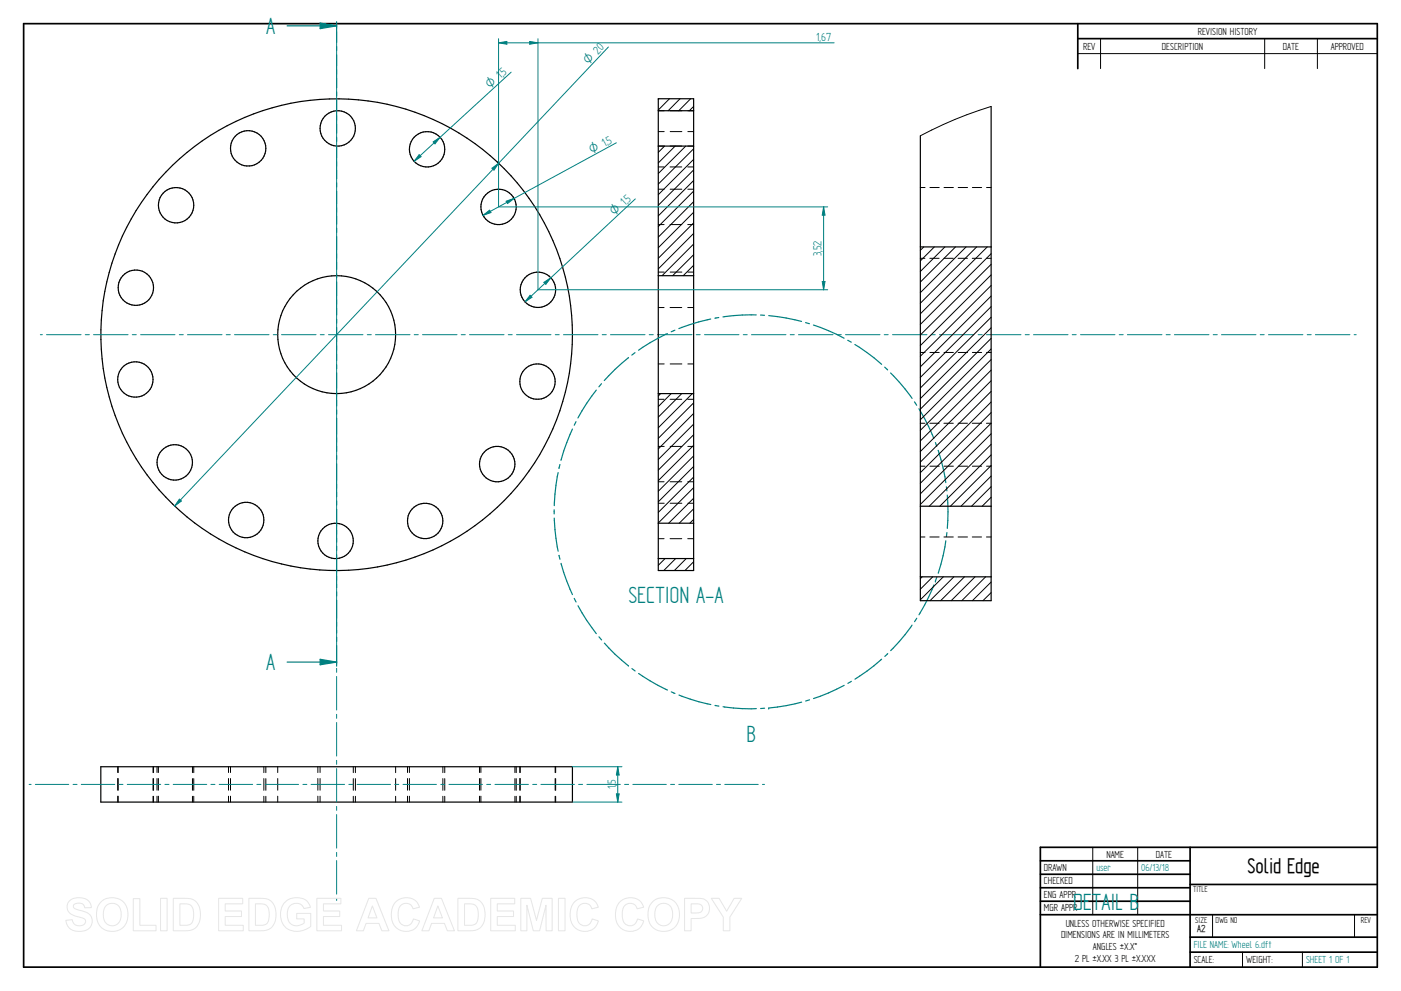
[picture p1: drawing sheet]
<svg xmlns="http://www.w3.org/2000/svg" width="594mm" height="420mm" viewBox="0 0 594 420" stroke-linecap="round" stroke-linejoin="round" font-family="sans-serif">
<g fill="none" stroke="#000" stroke-width=".72">
<path d="M10 10h574v400h-574zM457 10v19.1M457 16.4h127M504.6 359.2v50.8M584 359.2h-142.9v50.8M441.1 365h63.5M441.1 370.7h63.5M441.1 376.4h63.5M504.6 375h79.4M441.1 382.1h63.5M441.1 387.8h142.9M504.6 397.3h79.4"/>
<path d="M504.6 403.7h79.4"/>
</g>
<g fill="none" stroke="#000" stroke-width=".42">
<path d="M466.7 16.4v12.7M536.3 16.4v12.7M558.6 16.4v12.7M457 22.7h127M49.9 325.1v2.4M49.9 330.1v4.9M49.9 337.6v2.5M50.1 325.1v2.4M50.1 330.1v4.9M50.1 337.6v2.5M64.9 325.1v2.5M64.9 330.1v5"/>
<path d="M64.9 337.6v2.5M65.1 325.1v2.5M65.1 330.1v5M65.1 337.6v2.5M66.6 325.1v2.4M66.6 330.1v4.9M66.6 337.6v2.5M67.2 325.1v2.4M67.2 330.1v4.9M67.2 337.6v2.5M81.6 325.1v2.5M81.6 330.1v5"/>
<path d="M81.6 337.6v2.5M82.2 325.1v2.5M82.2 330.1v5M82.2 337.6v2.5M96.9 325.1v2.4M96.9 330.1v4.9M96.9 337.6v2.5M97.7 325.1v2.4M97.7 330.1v4.9M97.7 337.6v2.5M111.9 325.1v2.5M111.9 330.1v5"/>
<path d="M111.9 337.6v2.5M112.7 325.1v2.5M112.7 330.1v5M112.7 337.6v2.5M117.8 325.1v2.4M117.8 330.1v4.9M117.8 337.6v2.5M134.8 325.1v2.4M134.8 330.1v4.9M134.8 337.6v2.5M135.7 325.1v2.4M135.7 330.1v4.9"/>
<path d="M135.7 337.6v2.5M149.8 325.1v2.5M149.8 330.1v5M149.8 337.6v2.5M150.7 325.1v2.5M150.7 330.1v5M150.7 337.6v2.5M167.8 325.1v2.5M167.8 330.1v5M167.8 337.6v2.5M172.8 325.1v2.4M172.8 330.1v4.9"/>
<path d="M172.8 337.6v2.5M173.6 325.1v2.4M173.6 330.1v4.9M173.6 337.6v2.5M187.8 325.1v2.5M187.8 330.1v5M187.8 337.6v2.5M188.6 325.1v2.5M188.6 330.1v5M188.6 337.6v2.5M203.3 325.1v2.4M203.3 330.1v4.9"/>
<path d="M203.3 337.6v2.5M203.9 325.1v2.4M203.9 330.1v4.9M203.9 337.6v2.5M218.3 325.1v2.5M218.3 330.1v5M218.3 337.6v2.5M218.9 325.1v2.5M218.9 330.1v5M218.9 337.6v2.5M220.4 325.1v2.4M220.4 330.1v4.9"/>
<path d="M220.4 337.6v2.5M220.6 325.1v2.4M220.6 330.1v4.9M220.6 337.6v2.5M235.4 325.1v2.5M235.4 330.1v5M235.4 337.6v2.5M235.6 325.1v2.5M235.6 330.1v5M235.6 337.6v2.5M463.4 359.2v28.6M482.4 359.2v28.6"/>
<path d="M514.2 387.9v9.4M574.4 387.9v9.4M526.9 403.7v6.3M552.3 403.7v6.3"/>
</g>
<g fill="none" stroke="#000" stroke-width=".51">
<path d="M42.8 325.1h199.9v15h-199.9z"/>
<circle cx="143.2" cy="54.4" r="7.5"/>
<circle cx="105.2" cy="62.9" r="7.5"/>
<circle cx="181.1" cy="63.3" r="7.5"/>
<circle cx="74.7" cy="87" r="7.5"/>
<circle cx="211.4" cy="87.7" r="7.5"/>
<circle cx="57.6" cy="122" r="7.5"/>
<circle cx="228.1" cy="122.9" r="7.5"/>
<circle cx="142.7" cy="141.9" r="100"/>
<circle cx="142.8" cy="141.9" r="25"/>
<circle cx="57.4" cy="160.9" r="7.5"/>
<circle cx="227.9" cy="161.8" r="7.5"/>
<circle cx="74.1" cy="196" r="7.5"/>
<circle cx="210.9" cy="196.8" r="7.5"/>
<circle cx="104.4" cy="220.5" r="7.5"/>
<circle cx="142.3" cy="229.3" r="7.5"/>
<circle cx="180.3" cy="220.9" r="7.5"/>
</g>
<g fill="none" stroke="#008080" stroke-width=".42">
<path d="M142.7 11v.8M142.7 13.6v14.2M142.7 29.6v1.7M142.7 33.1v14.2M142.7 49.1v1.7M142.7 52.6v14.2M142.7 68.6v1.8M142.7 72.1v14.3M142.7 88.1v1.8M142.7 91.7v14.2M142.7 107.7v1.7M142.7 111.2v14.2"/>
<path d="M142.7 127.2v1.7M142.7 130.7v14.2M17.1 141.9h.8M19.7 141.9h14.7M36.1 141.9h1.8M39.7 141.9h14.6M56.1 141.9h1.7M59.6 141.9h14.6M76 141.9h1.7M79.5 141.9h14.6M95.9 141.9h1.8M99.4 141.9h14.7"/>
<path d="M115.9 141.9h1.7M119.4 141.9h14.6M135.8 141.9h1.7M139.3 141.9h14.6M142.7 146.7v1.7M142.7 150.2v14.2M155.7 141.9h1.7M159.2 141.9h14.7M175.6 141.9h1.8M179.1 141.9h14.7M195.6 141.9h1.7M199.1 141.9h14.6"/>
<path d="M215.5 141.9h1.7M219 141.9h14.6M235.5 141.9h1.6M238.9 141.9h14.7M255.3 141.9h1.8M258.9 141.9h14.6M275.3 141.9h1.7M278.8 141.9h14.6M295.2 141.9h1.7M298.7 141.9h14.6M315.2 141.9h1.7M318.6 141.9h14.7"/>
<path d="M335.1 141.9h1.7M338.6 141.9h14.6M355 141.9h1.7M358.5 141.9h14.7M374.9 141.9h1.7M378.5 141.9h14.6M394.9 141.9h1.7M398.3 141.9h14.7M414.8 141.9h1.7M418.3 141.9h14.6M434.7 141.9h1.7M438.2 141.9h14.7"/>
<path d="M454.7 141.9h1.6M458.2 141.9h14.6M474.6 141.9h1.7M478.1 141.9h14.6M494.5 141.9h1.7M498 141.9h14.6M514.4 141.9h1.8M517.9 141.9h14.7M534.4 141.9h1.7M537.9 141.9h14.6M554.3 141.9h1.7M557.8 141.9h14.6"/>
<path d="M574.2 141.9h.9M142.7 166.2v1.7M142.7 169.7v14.2M142.7 185.7v1.8M142.7 189.2v14.3M142.7 205.2v1.8M142.7 208.7v14.3M142.7 224.8v1.7M142.7 228.3v14.2M142.7 244.3v1.7M142.7 247.8v14.2M142.7 263.8v1.7"/>
<path d="M142.7 267.3v14.2M142.7 283.3v1.7M142.7 286.8v14.2M142.7 302.9v1.6M142.7 306.3v14.2M12.4 332.6h.8M15 332.6h14.2M31 332.6h1.7M34.5 332.6h14.2M50.5 332.6h1.6M54 332.6h14.2M69.9 332.6h1.8"/>
<path d="M73.4 332.6h14.3M89.4 332.6h1.7M93 332.6h14.1M108.9 332.6h1.8M112.4 332.6h14.2M128.4 332.6h1.7M131.9 332.6h14.2M142.7 322.4v1.7M142.7 325.8v14.3M147.9 332.6h1.7M151.4 332.6h14.2M167.4 332.6h1.7"/>
<path d="M170.9 332.6h14.2M186.9 332.6h1.7M190.4 332.6h14.2M206.4 332.6h1.7M209.9 332.6h14.2M225.9 332.6h1.7M229.4 332.6h14.2M245.4 332.6h1.7M248.9 332.6h14.2M264.8 332.6h1.8M268.3 332.6h14.2M284.3 332.6h1.7"/>
<path d="M287.8 332.6h14.2M303.8 332.6h1.7M307.3 332.6h14.2M323.3 332.6h.9M142.7 341.9v1.7M142.7 345.4v14.2M142.7 361.4v1.7M142.7 364.9v14.2M142.7 380.9v.9"/>
</g>
<g fill="none" stroke="#008080" stroke-width=".51">
<path d="M121.7 11h21v6.9M142.7 19.7v1.7M142.7 23.2v14M142.7 39v1.7M142.7 42.5v14M142.7 58.3v1.6M142.7 61.8v13.9M142.7 77.5v1.7M142.7 81v14M142.7 96.8v1.7M142.7 100.3v14M142.7 116.1v1.7"/>
<path d="M142.7 119.5v14M142.7 135.3v1.7M142.7 138.8v14M142.7 154.6v1.7M142.7 158.1v14M142.7 173.9v1.7M142.7 177.4v13.9M142.7 193.1v1.7M142.7 196.6v14M142.7 212.4v1.7M142.7 215.9v14M142.7 231.6v1.8"/>
<path d="M142.7 235.2v13.9M142.7 250.9v1.7M142.7 254.4v14M142.7 270.2v1.7M142.7 273.7v7"/>
</g>
<path d="M135.8 9.8l6.9 1.2-6.9 1.1z" fill="#008080"/>
<path d="M135.8 9.8l6.9 1.2-6.9 1.1zM121.7 280.7h21" fill="none" stroke="#008080" stroke-width=".51"/>
<path d="M135.8 279.5l6.9 1.2-6.9 1.2z" fill="#008080"/>
<path d="M142.7 9.2v1.8M402 217l-.3 7M401.1 229.3l-1.2 6.3-2.1 7.4M401.5 225.8l-.2 1.7M397.2 244.7l-.5 1.6M135.8 279.5l6.9 1.2-6.9 1.2zM142.7 280.7v1.7" fill="none" stroke="#008080" stroke-width=".51"/>
<g fill="none" stroke="#000" stroke-width=".42">
<path d="M279.1 46.9h2.5M279.1 55.8h2.5M279.4 41.9l-.3 .3M283.9 41.9l-4.8 4.8M284.2 46.9h4.9M284.2 55.8h4.9M288.4 41.9l-5.1 5M291.7 46.9h2.4M291.7 55.8h2.4M292.9 41.9l-5.1 5M294.1 45.1l-1.8 1.8M279.1 61.9h2.5"/>
<path d="M279.1 70.8h2.5M281.8 61.9l-2.7 2.7M284.1 61.9h5M284.1 70.8h5M286.3 61.9l-7.2 7.2M290.8 61.9l-11.7 11.7M291.6 61.9h2.5M291.6 70.8h2.5M294.1 63.1l-15 15M294.1 67.6l-15 14.9M294.1 72.1l-15 14.9M294.1 76.5l-15 15"/>
<path d="M279.1 95.2h2.5M279.1 80.2h2.5M284.1 95.2h5M284.2 80.2h4.9M291.6 95.2h2.5M291.7 80.2h2.4M294.1 81l-15 15.1M294.1 85.5l-15 15M294.1 90l-15 15M294.1 94.5l-15 15M294.1 99l-15 15M279.1 115.4h2.5"/>
<path d="M284.2 115.4h4.9M291.7 115.4h2.4M294.1 103.5l-13.4 13.4M294.1 108l-8.9 8.9M294.1 112.5l-4.4 4.4M279.1 130.4h2.5M284.1 130.4h5M291.6 130.4h2.5M279.1 154.3h2.5M284.2 154.3h4.9M291.7 154.3h2.4M279.1 169.3h2.5"/>
<path d="M280.1 166.9l-1 1M284.1 169.3h5M284.6 166.9l-5.5 5.5M289.1 166.9l-10 10M291.6 169.3h2.5M293.6 166.9l-14.5 14.5M294.1 170.8l-15 15M294.1 175.3l-15 15M294.1 179.8l-15 15M279.1 189.3h2.5M284.2 189.3h4.9M291.7 189.3h2.4"/>
<path d="M294.1 184.3l-15 15M294.1 188.8l-15 15M294.1 193.3l-15 15M294.1 197.8l-15 15M279.1 213.4h2.5M279.1 204.3h2.5M284.1 204.3h5M284.2 213.4h4.9M291.6 204.3h2.5M291.7 213.4h2.4M294.1 202.3l-15 15M294.1 206.8l-15 14.9"/>
<path d="M294.1 211.2l-10.6 10.6M294.1 215.7l-6.1 6.1M279.1 228.4h2.5M282 236.8l-2.9 2.9M284.1 228.4h5M286.5 236.8l-5 5.1M291 236.8l-5 5.1M291.6 228.4h2.5M294.1 238.2l-3.7 3.7M294.1 220.2l-1.6 1.6"/>
</g>
<path d="M279.1 46.9h15M279.1 41.9h15v200h-15zM279.1 61.9h15M279.1 116.9h15M279.1 166.9h15M279.1 221.8h15M279.1 236.8h15" fill="none" stroke="#000" stroke-width=".51"/>
<circle cx="396.7" cy="246.3" r=".25" fill="#008080"/>
<path d="M396 248l-2.3 5.2-4 7.4M373.8 279.5l-6.2 5.1-5.1 3.4M376.4 277.1l-1.2 1.2M386.8 265l-5.4 6.9-3.7 3.9M388.7 262.1l-.9 1.5M339.9 297.7l-6.5 1.5-7.4 1M343.3 296.7l-1.7 .5M358 290.6a75.7 75.7 0 0 1-13 5.6M361 288.9l-1.5 .8" fill="none" stroke="#008080" stroke-width=".51"/>
<circle cx="326" cy="300.2" r=".25" fill="#008080"/>
<g fill="none" stroke="#008080" stroke-width=".51">
<path d="M286.2 140l-1.6 .7M301.4 135.3l-5.1 1.2-8.4 2.8M304.8 134.6l-1.7 .3M320.7 133.5l-6 .1-8.1 .8M322.5 133.6l1.7 .1M326 133.8l7.4 1 6.5 1.5M341.6 136.8l1.6 .4M344.9 137.8l6.4 2.4 6.6 3.2M266.5 151.6l-5.7 5-4.6 4.7M269.3 149.5l-1.4 1M283 141.4l-7.3 3.9-4.9 3.2M359.5 144.3l1.5 .8"/>
<path d="M362.5 146l5.1 3.4 6.2 5.1M375.2 155.7l1.2 1.1M377.6 158.1l3.8 4 5.4 6.8M244.3 178.8l-.8 1.5M252.9 165.4l-4.1 5.6-3.7 6.2M255.1 162.7l-1.1 1.3M387.8 170.4l.9 1.4M389.7 173.3l4 7.5 2.3 5.1M237.4 196.9l-.4 1.7M242.7 181.9l-2.4 5.8-2.4 7.5M396.7 187.6l.5 1.6M397.8 190.9l2.1 7.5 1.2 6.2"/>
<path d="M235 216.2v1.7M235 219.7l.7 8.5 1 5.5M236.7 200.4l-1 5.4-.7 8.6M401.3 206.4l.2 1.7M401.7 209.9l.3 7.1M237.1 235.5l.3 1.6M237.9 238.8l2.4 7.5 2.4 5.8M243.5 253.7l.8 1.5M245.1 256.8l3.7 6.2 4.1 5.6M254 270l1.1 1.3M256.3 272.7a75.3 75.3 0 0 0 10.2 9.7M268 283.5l1.3 1"/>
<path d="M270.8 285.5l4.9 3.2 7.3 3.9M284.6 293.3l1.6 .7M287.9 294.7l8.4 2.8 5.1 1.2M303.2 299.1l1.6 .3M306.6 299.6l8.1 .8h6M324.2 300.3l-1.7 .1"/>
</g>
<g fill="none" stroke="#000" stroke-width=".42">
<path d="M420.3 45.1a168.2 168.2 0 0 0-30 12.5M390.3 79.5h2M394.3 79.5h4M400.3 79.5h4M406.3 79.5h4M412.3 79.5h4M418.3 79.5h2M390.3 109.5h1.9M391.7 104.7l-1.4 1.4M394.3 109.5h3.9M396.2 104.7l-5.9 5.9M400.3 109.5h3.9"/>
<path d="M400.7 104.7l-10.4 10.4M405.2 104.7l-14.9 14.9M406.3 109.5h3.9M409.7 104.7l-19.4 19.4M412.3 109.5h3.9M414.1 104.7l-23.8 23.9M418.3 109.5h2M418.6 104.7l-28.3 28.4M420.3 107.6l-30 29.9M420.3 112.1l-30 29.9M420.3 116.5l-30 30M420.3 121l-30 30"/>
<path d="M420.3 125.5l-30 30M420.3 130l-30 30M420.3 134.5l-30 30M420.3 139l-30 30M390.3 149.4h2M394.3 149.4h4M400.3 149.4h4M406.3 149.4h4M412.3 149.4h4M418.3 149.4h2M420.3 143.5l-30 30M420.3 148l-30 30"/>
<path d="M420.3 152.4l-30 30.1M420.3 156.9l-30 30M390.3 179.5h1.9M394.3 179.5h3.9M400.3 179.5h3.9M406.3 179.5h3.9M412.3 179.5h3.9M418.3 179.5h2M420.3 161.4l-30 30M420.3 165.9l-30 30M420.3 170.4l-30 30M420.3 174.9l-30 30"/>
<path d="M420.3 179.4l-30 30M390.3 197.7h2M394.3 197.7h4M400.3 197.7h4M406.3 197.7h4M412.3 197.7h4M418.3 197.7h2M420.3 183.9l-30 30M420.3 188.4l-26.3 26.2M420.3 192.9l-21.8 21.7M420.3 197.4l-17.3 17.2M420.3 201.8l-12.8 12.8"/>
<path d="M420.3 206.3l-8.3 8.3M420.3 210.8l-3.8 3.8M390.3 227.7h1.9M394.3 227.7h3.9M400.3 227.7h3.9M406.3 227.7h3.9M412.3 227.7h3.9M418.3 227.7h2M391 244.6l-.7 .7M395.5 244.6l-5.2 5.2M400 244.6l-9.7 9.7M404.5 244.6l-10.1 10.1"/>
<path d="M409 244.6l-10.1 10.1M413.5 244.6l-10.2 10.1M418 244.6l-10.2 10.1M420.3 246.8l-8 7.9M420.3 251.2l-3.5 3.5"/>
</g>
<path d="M420.3 45.2v209.5h-30v-197.1M390.3 104.7h30M390.3 214.6h30M390.3 244.6h30" fill="none" stroke="#000" stroke-width=".51"/>
<path d="M258 19.9l-183.9 194.6M76.1 211.6l.8 .8-2.8 2.1z" fill="none" stroke="#008080" stroke-width=".42"/>
<path d="M76.1 211.6l.8 .8-2.8 2.1z" fill="#008080"/>
<path d="M208.6 71.3l2.8-2.1-1.9 2.9z" fill="none" stroke="#008080" stroke-width=".42"/>
<path d="M208.6 71.3l2.8-2.1-1.9 2.9z" fill="#008080"/>
<path d="M216.7 30.6l-41.1 37.8M177.8 65.6l.8 .8-3 2z" fill="none" stroke="#008080" stroke-width=".42"/>
<path d="M177.8 65.6l.8 .8-3 2z" fill="#008080"/>
<path d="M183.7 60.2l2.9-2-2.2 2.8z" fill="none" stroke="#008080" stroke-width=".42"/>
<path d="M183.7 60.2l2.9-2-2.2 2.8z" fill="#008080"/>
<path d="M261.4 60.5l-56.6 30.8M204.8 91.3l2.8-2.2 .6 1z" fill="none" stroke="#008080" stroke-width=".42"/>
<path d="M204.8 91.3l2.8-2.2 .6 1z" fill="#008080"/>
<path d="M214.6 85.3l3.4-1.2-2.8 2.2z" fill="none" stroke="#008080" stroke-width=".42"/>
<path d="M214.6 85.3l3.4-1.2-2.8 2.2z" fill="#008080"/>
<path d="M269.4 84.3l-46.8 43.7M224.8 125.2l.8 .8-3 2z" fill="none" stroke="#008080" stroke-width=".42"/>
<path d="M224.8 125.2l.8 .8-3 2z" fill="#008080"/>
<path d="M230.6 119.7l3-1.9-2.2 2.8z" fill="none" stroke="#008080" stroke-width=".42"/>
<path d="M230.6 119.7l3-1.9-2.2 2.8z" fill="#008080"/>
<path d="M211.4 16.4v71.3M211.4 18.2l3.5-.6v1.2zM228.1 16.4v106.5" fill="none" stroke="#008080" stroke-width=".42"/>
<path d="M211.4 18.2l3.5-.6v1.2z" fill="#008080"/>
<path d="M224.6 17.6l3.5 .6-3.5 .6z" fill="none" stroke="#008080" stroke-width=".42"/>
<path d="M224.6 17.6l3.5 .6-3.5 .6z" fill="#008080"/>
<path d="M211.4 18.2h142.3M211.4 87.7h139.6M349.2 87.7l.6 3.5h-1.1zM228.1 122.9h122.9" fill="none" stroke="#008080" stroke-width=".42"/>
<path d="M349.2 87.7l.6 3.5h-1.1z" fill="#008080"/>
<path d="M348.7 119.4h1.1l-.6 3.5z" fill="none" stroke="#008080" stroke-width=".42"/>
<path d="M348.7 119.4h1.1l-.6 3.5z" fill="#008080"/>
<path d="M349.2 87.7v35.2M242.7 325.1h21M261.4 336.6h1.1l-.5 3.5zM242.7 340.1h21" fill="none" stroke="#008080" stroke-width=".42"/>
<path d="M261.4 336.6h1.1l-.5 3.5z" fill="#008080"/>
<path d="M262 325.1l.5 3.5h-1.1z" fill="none" stroke="#008080" stroke-width=".42"/>
<path d="M262 325.1l.5 3.5h-1.1z" fill="#008080"/>
<path d="M262 325.1v15" fill="none" stroke="#008080" stroke-width=".42"/>
<g fill="none" stroke="#e6e6e6" stroke-width=".42">
<path d="M29.6 381.8a6.5 6.5 0 0 1 8.5 .8l.6 2.2-2.8 .1a2.7 2.7 0 0 0-2.1-2 2.7 2.7 0 0 0-2.7 1.1 1.87 1.87 0 0 0 2.2 1.8l1.4 .4a4.4 4.4 0 0 1 4 6.2 6.4 6.4 0 0 1-9.1 1.3l-1.2-1.8-.5-1.7 2.7-.3a2.94 2.94 0 0 0 2.6 2.6 2.94 2.94 0 0 0 3.1-1.9 2.67 2.67 0 0 0-2.9-1.8 4.9 4.9 0 0 1-5-4.3l.4-1.6zM42.8 382.4a6.9 6.9 0 0 1 8.3-.8 6.9 6.9 0 0 1 3 7.7 6.7 6.7 0 0 1-8 5.5 6.7 6.7 0 0 1-5.1-8.3 6.1 6.1 0 0 1 1.8-4.1zM44.8 384.2a3.9 3.9 0 0 1 4.6-.8 3.9 3.9 0 0 1 2 4.3 3.8 3.8 0 0 1-1.9 4.3 3.8 3.8 0 0 1-4.6-.7 6.6 6.6 0 0 1-.1-7.1zM56.5 381h2.8v11.3h6.9v2.3h-9.7zM68.1 380.9h2.8v13.7h-2.8zM73.5 380.9h5a5.9 5.9 0 0 1 6.5 7 5.9 5.9 0 0 1-6.3 6.7h-5.2zM76.3 383.2h1.8a3.4 3.4 0 0 1 4 3.9v1.2a3.2 3.2 0 0 1-3.8 4h-2zM92.7 380.9h10.2v2.3h-7.4v3h6.9v2.4h-6.9v3.7h7.7v2.3h-10.5zM105.5 380.9h5.1a5.9 5.9 0 0 1 6.4 7 5.9 5.9 0 0 1-6.3 6.7h-5.2zM108.3 383.2h1.9a3.4 3.4 0 0 1 4 3.9v1.2a3.2 3.2 0 0 1-3.8 4h-2.1zM120.9 382.4a7.3 7.3 0 0 1 9.7 .1l1 2.2-2.7 .5a3.7 3.7 0 0 0-4.6-2 3.7 3.7 0 0 0-2.5 4.4 4.2 4.2 0 0 0 2.2 4.5 4.2 4.2 0 0 0 5-.8v-1.7h-3.2v-2.3h6v5.4a8.1 8.1 0 0 1-11.8-.8 8.3 8.3 0 0 1 .9-9.5zM134.4 380.9h10.2v2.3h-7.4v3h6.9v2.4h-6.9v3.7h7.6v2.3h-10.4z"/>
<path d="M156.4 380.9h3l5.5 13.7h-3l-1.2-3.1h-5.5l-1.1 3.1h-3zM157.9 384.1l1.9 5.1h-3.7zM167.7 382.5a6 6 0 0 1 10.2 2.1l-2.8 .7a3.2 3.2 0 0 0-3.9-2.2 3.2 3.2 0 0 0-2.4 3.8 4.6 4.6 0 0 0 2.5 5.5 3.2 3.2 0 0 0 4-2.8l2.6 .8a6.1 6.1 0 0 1-7.2 4.3 6.1 6.1 0 0 1-4.8-6.8 7.7 7.7 0 0 1 1.8-5.4zM184.1 380.9h3.1l5.5 13.7h-3l-1.2-3.1h-5.5l-1.1 3.1h-3zM185.7 384.1l1.9 5.1h-3.8zM194.2 380.9h5a5.9 5.9 0 0 1 6.5 7 5.9 5.9 0 0 1-6.3 6.7h-5.2zM197 383.2h1.8a3.4 3.4 0 0 1 4 3.9v1.2a3.2 3.2 0 0 1-3.8 4h-2zM208.1 380.9h10.2v2.3h-7.4v3h6.9v2.4h-6.9v3.7h7.6v2.3h-10.4zM220.8 380.9h4.2l2.5 9.3 2.4-9.3h4.2v13.7h-2.5l-.1-10.8-2.7 10.8h-2.7l-2.7-10.8v10.8h-2.6zM236.8 380.9h2.8v13.7h-2.8zM243.5 382.5a6 6 0 0 1 10.2 2.1l-2.8 .7a3.2 3.2 0 0 0-3.8-2.2 3.2 3.2 0 0 0-2.4 3.8 4.6 4.6 0 0 0 2.4 5.5 3.2 3.2 0 0 0 4-2.8l2.6 .8a6.1 6.1 0 0 1-7.2 4.3 6.1 6.1 0 0 1-4.7-6.8 7.7 7.7 0 0 1 1.7-5.4zM262.7 382.5a6 6 0 0 1 10.2 2.1l-2.7 .7a3.2 3.2 0 0 0-3.9-2.2 3.2 3.2 0 0 0-2.4 3.8 4.6 4.6 0 0 0 2.4 5.5 3.2 3.2 0 0 0 4-2.8l2.7 .8a6.1 6.1 0 0 1-7.2 4.3 6.1 6.1 0 0 1-4.8-6.8 7.7 7.7 0 0 1 1.7-5.4z"/>
<path d="M276.7 382.4a6.9 6.9 0 0 1 8.3-.8 6.9 6.9 0 0 1 3 7.7 6.7 6.7 0 0 1-8.1 5.5 6.7 6.7 0 0 1-5.1-8.3 6.1 6.1 0 0 1 1.9-4.1zM278.7 384.2a3.9 3.9 0 0 1 4.6-.8 3.9 3.9 0 0 1 1.9 4.3 3.8 3.8 0 0 1-1.8 4.3 3.8 3.8 0 0 1-4.7-.7 6.6 6.6 0 0 1 0-7.1zM290.3 380.9h5.2a4.4 4.4 0 0 1 5.4 4.3 4.4 4.4 0 0 1-5.4 4.2h-2.4v5.2h-2.8zM293.1 383.2h1.8a2.1 2.1 0 0 1 2.6 .6 2.1 2.1 0 0 1 0 2.6 3.4 3.4 0 0 1-2.9 .7h-1.5zM301.6 380.9h3.3l3.2 5.4 3.2-5.4h3.2l-5 7.9v5.8h-2.8v-5.8z"/>
</g>
<g font-size="11.3" fill="#008080">
<text x="112.9" y="14.5">A</text>
<text x="266.4" y="255.9">SECTION A-A</text>
<text x="112.9" y="284.2">A</text>
<text x="316.5" y="314.5">B</text>
<text x="455.1" y="386">DETAIL B</text>
</g>
<text font-size="10.1" x="529" y="370.2">Solid Edge</text>
<g font-size="5.6" fill="#008080">
<text x="346.1" y="17.3">1,67</text>
<text x="212.3" y="33.5" transform="rotate(-43 212.3 33.5)">1,</text>
<text x="213.8" y="32.1" transform="rotate(-43 213.8 32.1)">5</text>
<text x="258.1" y="61.3" transform="rotate(-28 258.1 61.3)">5</text>
<text x="266.5" y="85.9" transform="rotate(-43 266.5 85.9)">5</text>
<text x="348.4" y="108.6" transform="rotate(-90 348.4 108.6)">3,52</text>
<text x="261.1" y="334.6" transform="rotate(-90 261.1 334.6)">1,5</text>
</g>
<g font-size="5.4" fill="#008080">
<text x="249.5" y="27.6" transform="rotate(-47 249.5 27.6)">O 20</text>
<text x="207.9" y="37.5" transform="rotate(-42 207.9 37.5)">O</text>
<text x="251" y="65.2" transform="rotate(-28 251 65.2)">O 1,</text>
<text x="260.6" y="91.4" transform="rotate(-43 260.6 91.4)">O 1,</text>
</g>
<g font-size="4.9">
<text x="507.9" y="14.7">REVISION HISTORY</text>
<text x="459.3" y="21">REV</text>
<text x="492.7" y="21">DESCRIPTION</text>
<text x="544" y="21">DATE</text>
<text x="564.3" y="21">APPROVED</text>
<text x="469.1" y="363.6">NAME</text>
<text x="490.1" y="363.6">DATE</text>
<text x="442.7" y="369.3">DRAWN</text>
<text x="442.7" y="375">CHECKED</text>
<text x="442.7" y="380.7">ENG APPR</text>
<text x="442.7" y="386.4">MGR APPR</text>
<text x="451.9" y="392.9">UNLESS OTHERWISE SPECIFIED</text>
<text x="449.9" y="397.9">DIMENSIONS ARE IN MILLIMETERS</text>
<text x="455.7" y="407.8">2 PL ±X.XX 3 PL ±X.XXX</text>
<text x="463.5" y="402.9">ANGLES ±X.X°</text>
<text x="506.2" y="408.3">SCALE:</text>
<text x="528.4" y="408.3">WEIGHT:</text>
</g>
<g font-size="4.9" fill="#008080">
<text x="464.9" y="369.3">user</text>
<text x="483.9" y="369.3">06/13/18</text>
<text x="506.2" y="402">FILE NAME: Wheel 6.dft</text>
<text x="553.8" y="408.4">SHEET 1 OF 1</text>
</g>
<text font-size="4.8" x="507.7" y="395.3">A2</text>
<g font-size="4.1">
<text x="505.9" y="378.3">TITLE</text>
<text x="506.9" y="391.1">SIZE</text>
<text x="515.4" y="391.1">DWG NO</text>
<text x="577" y="391.1">REV</text>
</g>
</svg>
